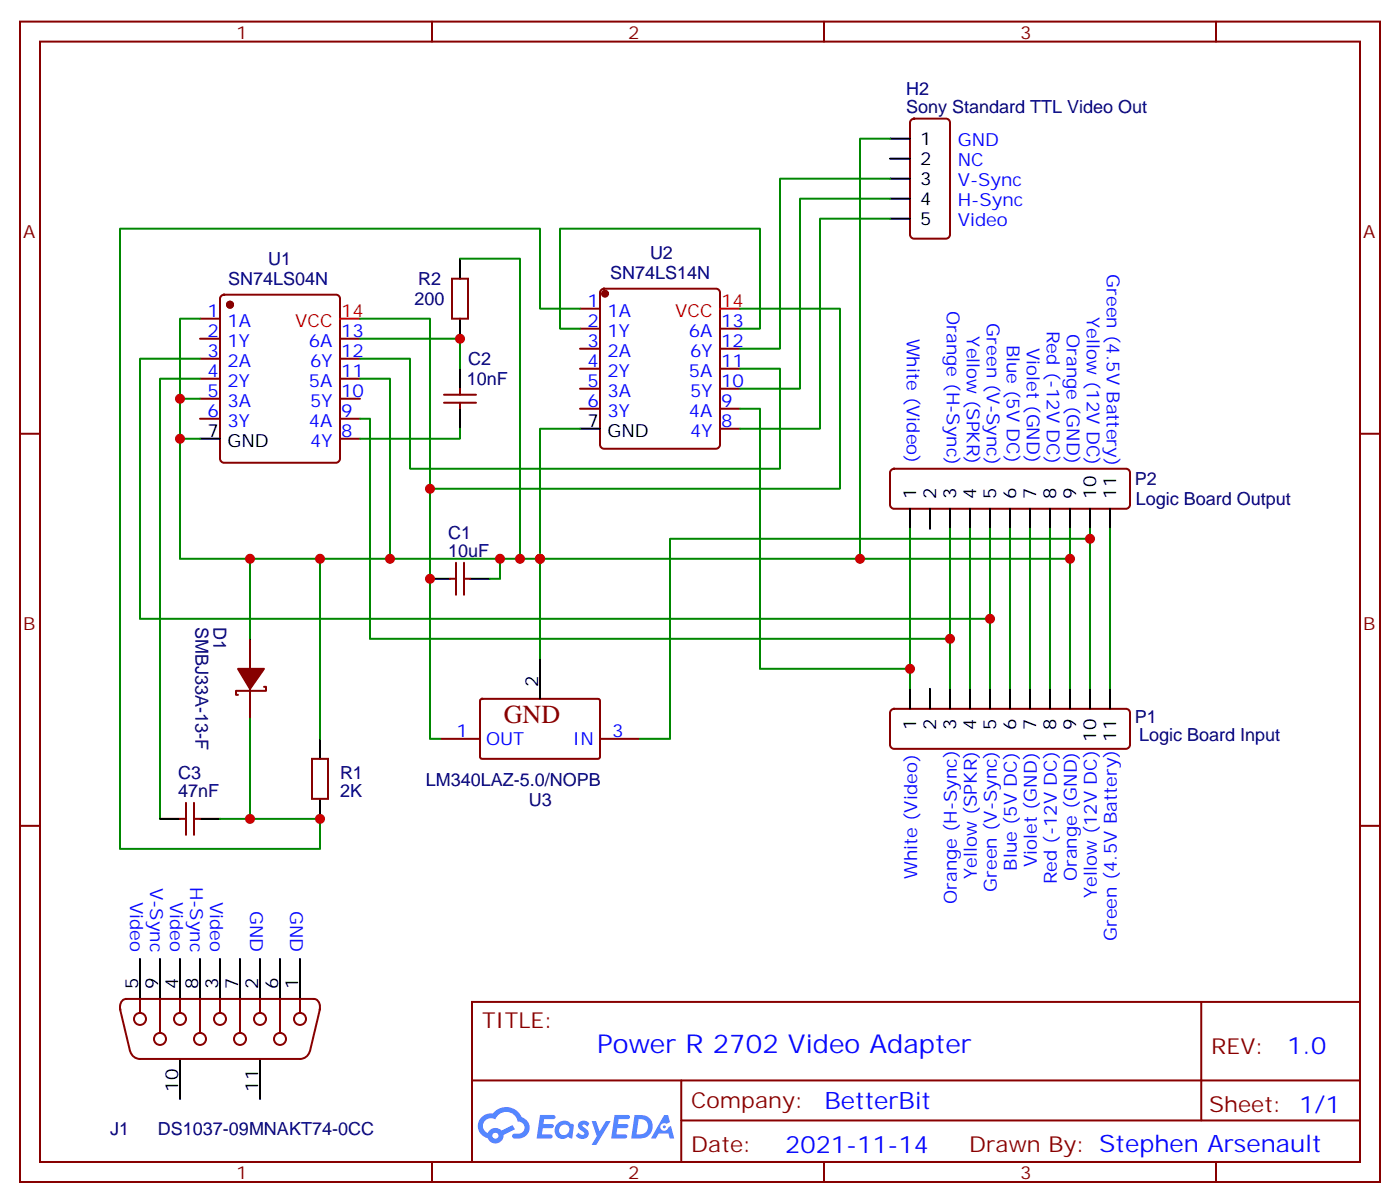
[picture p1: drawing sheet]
<svg xmlns="http://www.w3.org/2000/svg" width="247mm" height="212mm" viewBox="0 0 247 212" stroke-linecap="round" stroke-linejoin="round" font-family="sans-serif">
<g fill="none" stroke="#870000" stroke-width=".35">
<path d="M3.5 3.8h239.9v204.6h-239.9zM7.1 7.3h232.8v197.6h-232.8zM76.2 3.8v3.5M145.3 3.8v3.5M214.5 3.8v3.5M3.5 76.5h3.6M239.9 76.5h3.5M3.5 145.6h3.6M239.9 145.6h3.5M83.3 176.7h156.6v28.2h-156.6zM211.9 176.7v20.9M83.3 190.5h156.5"/>
<path d="M120.2 197.6h119.6M120.2 190.5v14.1M76.2 204.9v3.5M145.3 204.9v3.5M214.5 204.9v3.5"/>
</g>
<g fill="#5487ff">
<path d="M102.2 197.8a1.22 1.22 0 0 1 1.8 .3l-.4 .6a.47 .47 0 0 0-.4-.4 .47 .47 0 0 0-.5 .2l.1 .1a1.55 1.55 0 0 1 1 1.5 1.34 1.34 0 0 1-2.3 .2l.5-.6a.6 .6 0 0 0 .5 .4 .6 .6 0 0 0 .6-.2l-.2-.2a1.48 1.48 0 0 1-.9-1.5z"/>
<path d="M95.3 196.6h1.5a1.22 1.22 0 0 1 1.1 .2 .37 .37 0 0 1-.3 .5h-1.6l-.2 .9h1.6a.37 .37 0 0 1 .3 .4 .37 .37 0 0 1-.4 .3h-1.6l-.1 1.1h.7a1.15 1.15 0 0 1 1.1 .2 .36 .36 0 0 1-.3 .6h-2.4z"/>
<path d="M108.4 196.6h1.5a1.23 1.23 0 0 1 1.2 .2 .37 .37 0 0 1-.4 .5h-1.6l-.1 .9h1.5a.37 .37 0 0 1 .3 .4 .37 .37 0 0 1-.3 .3h-1.6l-.2 1.1h.8a1.15 1.15 0 0 1 1.1 .2 .36 .36 0 0 1-.3 .6h-2.5z"/>
<path d="M117.2 196.6h.6l.4 1.3-.6 .3a.69 .69 0 0 0-1.1 .3 .69 .69 0 0 0 .5 .9 .69 .69 0 0 0 .9-.6l.4-.3 .6 2.2h-.8l-.2-.8h-1.7l-.5 .8h-.9z"/>
<path d="M104.4 197.7h.7l.7 1.8 1.1-1.8h.8l-2.5 4.2h-.8l.9-1.6z"/>
<path d="M111.9 196.6l-.6 4.2h1.4a2.11 2.11 0 0 0 2.4-2.2 2.11 2.11 0 0 0-2.5-2zM112.6 197.3a1.39 1.39 0 0 1 1.7 1.5 1.39 1.39 0 0 1-1.8 1.2h-.2z"/>
<path d="M98.2 198.2a1.48 1.48 0 0 0-.1 2 1.48 1.48 0 0 0 1.9 .4l.2-.2 .7 .4 .3-2.3-.1-.3h-.5a1.49 1.49 0 0 0-2.4 0zM98.9 198.6a.91 .91 0 0 1 1.5 .3 .91 .91 0 0 1-.8 1.2 .87 .87 0 0 1-1-.5 .87 .87 0 0 1 .3-1z"/>
<path d="M85 197a2.18 2.18 0 0 0 1 3.7 1.44 1.44 0 0 0 1.7 .9 1.44 1.44 0 0 0 1.1-1.5l2-1-.4-.7-1.9 1a1.47 1.47 0 0 0-2.5 .4 1.39 1.39 0 0 1-.6-1.9 1.39 1.39 0 0 1 2-.5 2.08 2.08 0 0 1 2.1-1.3 2.08 2.08 0 0 1 1.9 1.7 1.07 1.07 0 0 1 1.1 1 1.07 1.07 0 0 1-1 1.1h-.6a.43 .43 0 0 0-.6 .4 .43 .43 0 0 0 .4 .5 2.06 2.06 0 0 0 2.2-.7 2.06 2.06 0 0 0 .3-2.2l-.7-.7-.5-.2a2.98 2.98 0 0 0-5.1-.7l-1 .1zM86.8 200.3a.55 .55 0 0 1 1.1 0 .55 .55 0 0 1-1.1 0z"/>
<circle cx="117.2" cy="198.7" r=".26"/>
</g>
<g fill="#870000" stroke="#870000" stroke-width=".35">
<path d="M42 117.9h4.6l-2.5 3.6z"/>
<circle cx="40.6" cy="53.7" r=".53"/>
<circle cx="106.7" cy="51.8" r=".53"/>
</g>
<g fill="none" stroke="#870000" stroke-width=".35">
<path d="M160.7 21.1l.5-.2h5.7a.71 .71 0 0 1 .7 .7v19.8a.76 .76 0 0 1-.7 .7h-5.7a.76 .76 0 0 1-.7-.7v-19.8zM35.3 56.2h3.5M35.3 59.7h3.5M39 52.2l.5-.2h19.8a.71 .71 0 0 1 .7 .7v28.2a.76 .76 0 0 1-.7 .7h-19.8a.76 .76 0 0 1-.7-.7v-28.2zM60 59.7h3.5M79.7 49.1h2.8v7.1h-2.8zM102.3 54.4h3.5M102.3 58h3.5M106.1 51.1l.4-.2h19.8a.71 .71 0 0 1 .7 .7v26.8a.76 .76 0 0 1-.7 .7h-19.8a.76 .76 0 0 1-.7-.7v-26.8zM127 58h3.5M35.3 63.3h3.5M35.3 66.8h3.5"/>
<path d="M35.3 70.3h3.5M35.3 73.8h3.5M60 63.3h3.5M60 66.8h3.5M60 70.3h3.5M60 73.8h3.5M60 77.4h3.5M78.3 71h5.7M78.3 69.6h5.7M81.1 68.5v1.1M81.1 71v1.1M102.3 61.5h3.5"/>
<path d="M102.3 65h3.5M102.3 68.5h3.5M102.3 72.1h3.5M127 61.5h3.5M127 65h3.5M127 68.5h3.5M127 72.1h3.5M127 75.6h3.5M80.4 99.2v5.7M81.8 99.2v5.7M157.2 82.9l.5-.2h40.9a.71 .71 0 0 1 .7 .7v5.6a.76 .76 0 0 1-.7 .7h-40.9a.76 .76 0 0 1-.7-.7v-5.6zM44.1 112.6v5.3"/>
<path d="M79.4 102.1h1M81.8 102.1h1.1M44.1 121.5v5.3M46.6 121.1h.3v.7h-5.3v.7h.4M55 133.8h2.9v7.1h-2.9zM77.6 130.3h7.1M84.7 123.4l.3-.2 20.7 .1 .1 .3v10l-.3 .2h-20.7l-.1-.3zM105.8 130.3h7.1M157.2 125.2l.5-.2h40.9a.71 .71 0 0 1 .7 .7v5.6a.76 .76 0 0 1-.7 .7h-40.9a.76 .76 0 0 1-.7-.7v-5.6zM31.7 144.4h1.1M32.8 141.6v5.6M34.2 141.6v5.6"/>
<path d="M34.2 144.4h1.1M21.2 177.9l1.7 7.4M22.2 176.1h33.2M22.3 176.2a1.4 1.4 0 0 0-1.1 1.9M24.7 176.1v2.5M28.2 176.1v6M31.7 176.1v2.5M35.3 176.1v6M38.8 176.1v2.5M42.3 176.1v6M45.9 176.1v2.5M49.4 176.1v6"/>
<path d="M52.9 176.1v2.5M55.3 176.2a1.32 1.32 0 0 1 1.1 1.9M56.4 177.9l-1.7 7.4M23 185.4a1.77 1.77 0 0 0 1.7 1.3h28.2a1.77 1.77 0 0 0 1.7-1.3"/>
<circle cx="24.7" cy="179.7" r="1.06"/>
<circle cx="31.7" cy="179.7" r="1.06"/>
<circle cx="38.8" cy="179.7" r="1.06"/>
<circle cx="45.9" cy="179.7" r="1.06"/>
<circle cx="52.9" cy="179.7" r="1.06"/>
<circle cx="28.2" cy="183.2" r="1.06"/>
<circle cx="35.3" cy="183.2" r="1.06"/>
<circle cx="42.3" cy="183.2" r="1.06"/>
<circle cx="49.4" cy="183.2" r="1.06"/>
</g>
<g fill="none" stroke="#000" stroke-width=".35">
<path d="M157 24.4h3.5M157 28h3.5M157 31.5h3.5M157 35h3.5M157 38.6h3.5M81.1 45.6v3.5M81.1 56.2v3.5M35.3 77.4h3.5M81.1 65v3.5M81.1 72.1v3.5M102.3 75.6h3.5M160.5 89.7v3.5"/>
<path d="M164 89.7v3.5M167.6 89.7v3.5M171.1 89.7v3.5M174.6 89.7v3.5M178.2 89.7v3.5M181.7 89.7v3.5M185.2 89.7v3.5M188.7 89.7v3.5M192.3 89.7v3.5M195.8 89.7v3.5M75.8 102.1h3.6M82.9 102.1h3.5"/>
<path d="M95.2 116.2v7M56.4 130.3v3.5M160.5 121.5v3.5M164 121.5v3.5M167.6 121.5v3.5M171.1 121.5v3.5M174.6 121.5v3.5M178.2 121.5v3.5M181.7 121.5v3.5M185.2 121.5v3.5M188.7 121.5v3.5M192.3 121.5v3.5"/>
<path d="M195.8 121.5v3.5M28.2 144.4h3.5M35.3 144.4h3.5M56.4 140.9v3.5M24.7 169.1v7M28.2 169.1v7M31.7 169.1v7M35.3 169.1v7M38.8 169.1v7M42.3 169.1v7M45.9 169.1v7M49.4 169.1v7"/>
<path d="M52.9 169.1v7M31.7 186.7v7.1M45.9 186.7v7.1"/>
</g>
<path d="M60 56.2h3.5M127 54.4h3.5" fill="none" stroke="#f00" stroke-width=".35"/>
<g fill="none" stroke="#008700" stroke-width=".35">
<path d="M157 38.6h-12.4v37h-14.1M157 35h-15.9v33.5h-10.6M157 31.5h-19.4v30h-7.1M157 24.4h-5.3v74.1M35.3 56.2h-3.6v42.3h157M63.5 59.7h17.6v5.3M63.5 56.2h12.3v74.1h1.8M81.1 45.6h10.6v52.9M102.3 54.4h-7.1v-14.1h-74v109.4h35.2v-5.3h-17.6M102.3 58h-3.5v-17.7h35.3v17.7h-3.6M130.5 54.4h17.7v31.8h-72.4M31.7 77.4h3.6"/>
<path d="M31.7 70.3h3.6M35.3 63.3h-10.6v45.8h149.9M35.3 66.8h-7.1v77.6M63.5 63.3h8.8v19.4h65.3v-17.7h-7.1M63.5 66.8h5.3v31.7M63.5 73.8h1.8v38.8h102.3M81.1 75.6v1.8h-17.6M102.3 75.6h-7.1v40.6M130.5 72.1h3.6v45.8h26.4M44.1 98.5v14.1M56.4 98.5v31.8M88.2 98.5v3.6h-1.8"/>
<path d="M160.5 93.2v28.3M167.6 93.2v28.3M171.1 93.2v28.3M174.6 93.2v28.3M178.2 93.2v28.3M181.7 93.2v28.3M185.2 93.2v28.3M188.7 93.2v28.3M192.3 95h-74.1v35.3h-5.3M192.3 93.2v28.3M195.8 93.2v28.3M44.1 126.8v17.6"/>
</g>
<g fill="#c00">
<circle cx="188.7" cy="98.5" r=".88"/>
<circle cx="167.6" cy="112.6" r=".88"/>
<circle cx="192.3" cy="95" r=".88"/>
<circle cx="95.3" cy="98.5" r=".88"/>
<circle cx="75.8" cy="86.2" r=".88"/>
<circle cx="31.8" cy="77.4" r=".88"/>
<circle cx="31.8" cy="70.3" r=".88"/>
<circle cx="174.6" cy="109.1" r=".88"/>
<circle cx="68.8" cy="98.5" r=".88"/>
<circle cx="56.4" cy="98.5" r=".88"/>
<circle cx="44.1" cy="98.5" r=".88"/>
<circle cx="44.1" cy="144.4" r=".88"/>
<circle cx="56.4" cy="144.4" r=".88"/>
<circle cx="81.1" cy="59.7" r=".88"/>
<circle cx="91.7" cy="98.5" r=".88"/>
<circle cx="160.5" cy="117.9" r=".88"/>
<circle cx="75.8" cy="102.1" r=".88"/>
<circle cx="88.2" cy="98.5" r=".88"/>
<circle cx="151.7" cy="98.5" r=".88"/>
</g>
<text font-size="4.6" fill="#800" x="88.9" y="127.5">GND</text>
<text font-size="4.6" fill="#00f" x="105.3" y="185.7">Power R 2702 Video Adapter</text>
<g font-size="4.2" fill="#00f">
<text x="227.1" y="185.9">1.0</text>
<text x="145.4" y="195.5">BetterBit</text>
<text x="138.5" y="203.3">2021-11-14</text>
</g>
<g font-size="3.9" fill="#800">
<text x="85" y="181.3">TITLE:</text>
<text x="213.6" y="185.9">REV:</text>
<text x="121.9" y="195.5">Company:</text>
<text x="213.3" y="196.1">Sheet: 1/1</text>
<text x="121.9" y="203.1">Date:</text>
<text x="171" y="203.2">Drawn By: Stephen Arsenault</text>
</g>
<g font-size="3.2" fill="#800">
<text x="41.6" y="6.8">1</text>
<text x="110.8" y="6.8">2</text>
<text x="179.9" y="6.8">3</text>
<text x="4.1" y="41.9">A</text>
<text x="240.4" y="41.9">A</text>
<text x="4.1" y="111.1">B</text>
<text x="240.4" y="111.1">B</text>
<text x="41.6" y="207.9">1</text>
<text x="110.8" y="207.9">2</text>
<text x="179.9" y="207.9">3</text>
</g>
<g font-size="3.2" fill="#000080">
<text x="159.8" y="16.7">H2</text>
<text x="159.8" y="19.9">Sony Standard TTL Video Out</text>
<text x="47.3" y="46.7">U1</text>
<text x="114.7" y="45.6">U2</text>
<text x="40.2" y="50.3">SN74LS04N</text>
<text x="73.1" y="53.8">200</text>
<text x="73.7" y="50.3">R2</text>
<text x="107.6" y="49.1">SN74LS14N</text>
<text x="82.6" y="64.4">C2</text>
<text x="82.3" y="67.9">10nF</text>
<text x="200.2" y="85.6">P2</text>
<text x="200.4" y="89.1">Logic Board Output</text>
<text x="79" y="95">C1</text>
<text x="79" y="98.2">10uF</text>
<text x="34.5" y="110.5" transform="rotate(90 34.5 110.5)">SMBJ33A-13-F</text>
<text x="37.7" y="110.5" transform="rotate(90 37.7 110.5)">D1</text>
<text x="200.2" y="127.5">P1</text>
<text x="200.9" y="130.7">Logic Board Input</text>
<text x="31.4" y="137.3">C3</text>
<text x="60" y="137.3">R1</text>
<text x="31.4" y="140.5">47nF</text>
<text x="60" y="140.5">2K</text>
<text x="75.1" y="138.7">LM340LAZ-5.0/NOPB</text>
<text x="93.3" y="142.2">U3</text>
<text x="19.4" y="200.2">J1</text>
<text x="27.9" y="200.2">DS1037-09MNAKT74-0CC</text>
</g>
<g font-size="3.2">
<text x="162.3" y="25.5">1</text>
<text x="162.3" y="29">2</text>
<text x="162.3" y="32.6">3</text>
<text x="162.3" y="36.1">4</text>
<text x="162.3" y="39.6">5</text>
<text x="36.6" y="77">7</text>
<text x="103.6" y="75.2">7</text>
<text x="107.1" y="77">GND</text>
<text x="40.1" y="78.8">GND</text>
<text x="161.6" y="87.9" transform="rotate(-90 161.6 87.9)">1</text>
<text x="165.1" y="87.9" transform="rotate(-90 165.1 87.9)">2</text>
<text x="168.6" y="87.9" transform="rotate(-90 168.6 87.9)">3</text>
<text x="172.2" y="87.9" transform="rotate(-90 172.2 87.9)">4</text>
<text x="175.7" y="87.9" transform="rotate(-90 175.7 87.9)">5</text>
<text x="179.2" y="87.9" transform="rotate(-90 179.2 87.9)">6</text>
<text x="182.7" y="87.9" transform="rotate(-90 182.7 87.9)">7</text>
<text x="186.3" y="87.9" transform="rotate(-90 186.3 87.9)">8</text>
<text x="189.8" y="87.9" transform="rotate(-90 189.8 87.9)">9</text>
<text x="193.3" y="87.9" transform="rotate(-90 193.3 87.9)">10</text>
<text x="196.8" y="87.9" transform="rotate(-90 196.8 87.9)">11</text>
<text x="94.9" y="121.1" transform="rotate(-90 94.9 121.1)">2</text>
<text x="161.6" y="128.8" transform="rotate(-90 161.6 128.8)">1</text>
<text x="165.1" y="128.8" transform="rotate(-90 165.1 128.8)">2</text>
<text x="168.6" y="128.8" transform="rotate(-90 168.6 128.8)">3</text>
<text x="172.2" y="128.8" transform="rotate(-90 172.2 128.8)">4</text>
<text x="175.7" y="128.8" transform="rotate(-90 175.7 128.8)">5</text>
<text x="179.2" y="128.8" transform="rotate(-90 179.2 128.8)">6</text>
<text x="182.7" y="128.8" transform="rotate(-90 182.7 128.8)">7</text>
<text x="186.3" y="128.8" transform="rotate(-90 186.3 128.8)">8</text>
<text x="189.8" y="128.8" transform="rotate(-90 189.8 128.8)">9</text>
<text x="193.3" y="130.8" transform="rotate(-90 193.3 130.8)">10</text>
<text x="196.8" y="130.8" transform="rotate(-90 196.8 130.8)">11</text>
<text x="24.3" y="174.4" transform="rotate(-90 24.3 174.4)">5</text>
<text x="27.9" y="174.4" transform="rotate(-90 27.9 174.4)">9</text>
<text x="31.4" y="174.4" transform="rotate(-90 31.4 174.4)">4</text>
<text x="34.9" y="174.4" transform="rotate(-90 34.9 174.4)">8</text>
<text x="38.5" y="174.4" transform="rotate(-90 38.5 174.4)">3</text>
<text x="42" y="174.4" transform="rotate(-90 42 174.4)">7</text>
<text x="45.5" y="174.4" transform="rotate(-90 45.5 174.4)">2</text>
<text x="49" y="174.4" transform="rotate(-90 49 174.4)">6</text>
<text x="52.6" y="174.4" transform="rotate(-90 52.6 174.4)">1</text>
<text x="31.4" y="192.5" transform="rotate(-90 31.4 192.5)">10</text>
<text x="45.5" y="192.5" transform="rotate(-90 45.5 192.5)">11</text>
</g>
<g font-size="3.2" fill="#00f">
<text x="168.9" y="25.7">GND</text>
<text x="168.9" y="29.2">NC</text>
<text x="168.9" y="32.7">V-Sync</text>
<text x="168.9" y="36.3">H-Sync</text>
<text x="168.9" y="39.8">Video</text>
<text x="195.2" y="48.4" transform="rotate(90 195.2 48.4)">Green (4.5V Battery)</text>
<text x="36.6" y="55.8">1</text>
<text x="36.6" y="59.4">2</text>
<text x="40.1" y="57.6">1A</text>
<text x="60.1" y="59.4">13</text>
<text x="103.6" y="54.1">1</text>
<text x="103.6" y="57.6">2</text>
<text x="107.1" y="55.8">1A</text>
<text x="107.1" y="59.4">1Y</text>
<text x="121.5" y="59.4">6A</text>
<text x="127.2" y="57.6">13</text>
<text x="160" y="59.7" transform="rotate(90 160 59.7)">White (Video)</text>
<text x="167" y="54.9" transform="rotate(90 167 54.9)">Orange (H-Sync)</text>
<text x="170.5" y="59.3" transform="rotate(90 170.5 59.3)">Yellow (SPKR)</text>
<text x="174.1" y="57" transform="rotate(90 174.1 57)">Green (V-Sync)</text>
<text x="184.7" y="58.3" transform="rotate(90 184.7 58.3)">Red (-12V DC)</text>
<text x="188.2" y="58.9" transform="rotate(90 188.2 58.9)">Orange (GND)</text>
<text x="191.7" y="56" transform="rotate(90 191.7 56)">Yellow (12V DC)</text>
<text x="36.6" y="62.9">3</text>
<text x="40.1" y="61.1">1Y</text>
<text x="40.1" y="64.7">2A</text>
<text x="54.5" y="61.1">6A</text>
<text x="54.7" y="64.7">6Y</text>
<text x="60.1" y="62.9">12</text>
<text x="103.6" y="61.1">3</text>
<text x="103.6" y="64.7">4</text>
<text x="107.1" y="62.9">2A</text>
<text x="121.7" y="62.9">6Y</text>
<text x="127.2" y="64.7">11</text>
<text x="127.2" y="61.1">12</text>
<text x="177.6" y="60.8" transform="rotate(90 177.6 60.8)">Blue (5V DC)</text>
<text x="181.1" y="61.4" transform="rotate(90 181.1 61.4)">Violet (GND)</text>
<text x="36.6" y="66.4">4</text>
<text x="36.6" y="70">5</text>
<text x="40.1" y="68.2">2Y</text>
<text x="40.1" y="71.7">3A</text>
<text x="54.5" y="68.2">5A</text>
<text x="54.7" y="71.7">5Y</text>
<text x="60.1" y="70">10</text>
<text x="60.1" y="66.4">11</text>
<text x="103.6" y="68.2">5</text>
<text x="103.6" y="71.7">6</text>
<text x="107.1" y="66.4">2Y</text>
<text x="107.1" y="70">3A</text>
<text x="121.5" y="66.4">5A</text>
<text x="121.7" y="70">5Y</text>
<text x="127.2" y="71.7">9</text>
<text x="127.2" y="68.2">10</text>
<text x="36.6" y="73.5">6</text>
<text x="40.1" y="75.2">3Y</text>
<text x="54.5" y="75.2">4A</text>
<text x="60.1" y="77">8</text>
<text x="60.1" y="73.5">9</text>
<text x="107.1" y="73.5">3Y</text>
<text x="121.5" y="73.5">4A</text>
<text x="121.7" y="77">4Y</text>
<text x="127.2" y="75.2">8</text>
<text x="54.7" y="78.8">4Y</text>
<text x="80.5" y="129.9">1</text>
<text x="85.7" y="131.3">OUT</text>
<text x="101.1" y="131.3">IN</text>
<text x="107.9" y="129.9">3</text>
<text x="161.7" y="155" transform="rotate(-90 161.7 155)">White (Video)</text>
<text x="172.3" y="155" transform="rotate(-90 172.3 155)">Yellow (SPKR)</text>
<text x="179.4" y="153.5" transform="rotate(-90 179.4 153.5)">Blue (5V DC)</text>
<text x="182.9" y="152.9" transform="rotate(-90 182.9 152.9)">Violet (GND)</text>
<text x="186.4" y="155.9" transform="rotate(-90 186.4 155.9)">Red (-12V DC)</text>
<text x="190" y="155.4" transform="rotate(-90 190 155.4)">Orange (GND)</text>
<text x="22.9" y="159" transform="rotate(90 22.9 159)">Video</text>
<text x="26.5" y="156.5" transform="rotate(90 26.5 156.5)">V-Sync</text>
<text x="30" y="159" transform="rotate(90 30 159)">Video</text>
<text x="33.5" y="156.3" transform="rotate(90 33.5 156.3)">H-Sync</text>
<text x="37" y="159" transform="rotate(90 37 159)">Video</text>
<text x="44.1" y="160.6" transform="rotate(90 44.1 160.6)">GND</text>
<text x="51.2" y="160.6" transform="rotate(90 51.2 160.6)">GND</text>
<text x="168.8" y="159.4" transform="rotate(-90 168.8 159.4)">Orange (H-Sync)</text>
<text x="175.8" y="157.2" transform="rotate(-90 175.8 157.2)">Green (V-Sync)</text>
<text x="193.5" y="158.3" transform="rotate(-90 193.5 158.3)">Yellow (12V DC)</text>
<text x="197" y="165.9" transform="rotate(-90 197 165.9)">Green (4.5V Battery)</text>
</g>
<g font-size="3.2" fill="#f00">
<text x="52.1" y="57.6">VCC</text>
<text x="60.1" y="55.8">14</text>
<text x="119.1" y="55.8">VCC</text>
<text x="127.2" y="54.1">14</text>
</g>
</svg>
